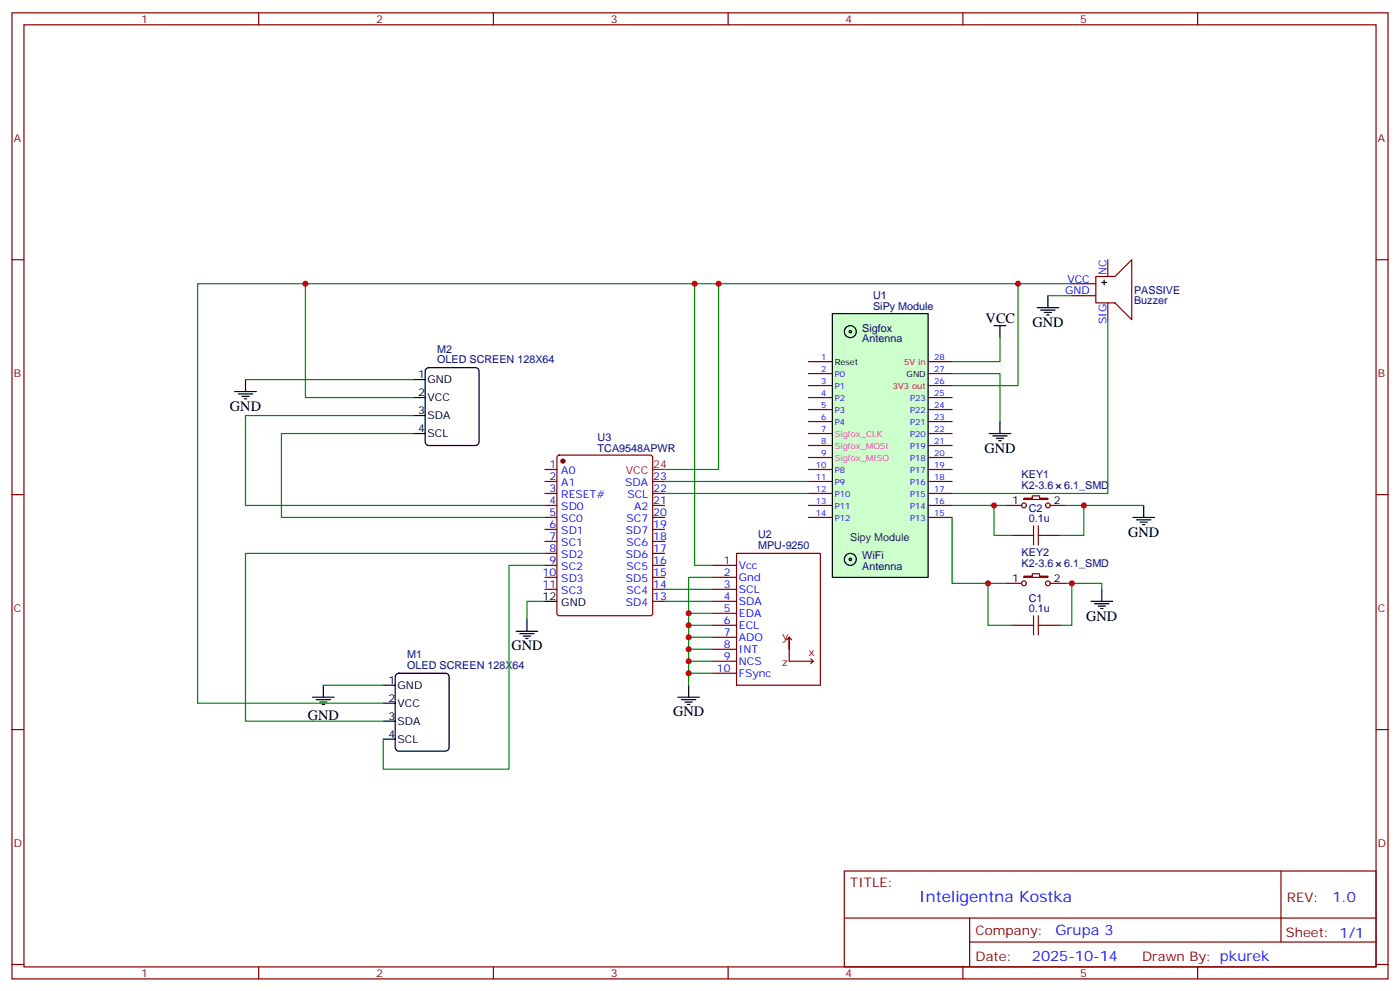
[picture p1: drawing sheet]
<svg xmlns="http://www.w3.org/2000/svg" width="412mm" height="292mm" viewBox="0 0 412 292" stroke-linecap="round" stroke-linejoin="round" font-family="sans-serif">
<g fill="none" stroke="#870000" stroke-width=".35">
<path d="M3.5 3.8h405.4v284.3h-405.4zM7.1 7.3h398.2v277.3h-398.2zM76.2 3.8v3.5M145.3 3.8v3.5M214.5 3.8v3.5M283.6 3.8v3.5M352.8 3.8v3.5M3.5 76.4h3.6M405.3 76.4h3.6M3.5 145.6h3.6M405.3 145.6h3.6M3.5 214.7h3.6"/>
<path d="M405.3 214.7h3.6M248.7 256.4h156.6v28.2h-156.6zM377.3 256.4v20.9M248.7 270.2h156.5M285.6 277.3h119.6M285.6 270.2v14.1M3.5 283.9h3.6M76.2 284.6v3.5M145.3 284.6v3.5M214.5 284.6v3.5M283.6 284.6v3.5M352.8 284.6v3.5"/>
<path d="M405.3 283.9h3.6"/>
</g>
<path d="M245.2 92.3h28.2v77.6h-28.2z" fill="#cfc" stroke="#000" stroke-width=".35"/>
<g fill="none" stroke="#870000" stroke-width=".35">
<path d="M326.3 76.4v5M315.7 83.5h7.1M315.7 87h7.1M322.8 81.4h5.6l5-5v17.7l-5-5h-5.6zM326.3 89.1v5M238.1 106.4h7.1M238.1 110h7.1M238.1 113.5h7.1M238.1 117h7.1M273.4 106.4h7.1M273.4 110h7.1M273.4 113.5h7.1"/>
<path d="M273.4 117h7.1M160.5 138.2h3.5M164.3 134.2l.4-.3h26.9l.6 .5 .1 46.1-.5 .7h-27.1l-.6-.4-.1-46.1zM238.1 120.5h7.1M238.1 124.1h7.1M238.1 127.6h7.1M238.1 131.1h7.1M238.1 134.7h7.1M238.1 138.2h7.1M273.4 120.5h7.1M273.4 124.1h7.1M273.4 127.6h7.1"/>
<path d="M273.4 131.1h7.1M273.4 134.7h7.1M273.4 138.2h7.1M160.5 141.7h3.5M160.5 145.2h3.5M160.5 148.8h3.5M160.5 152.3h3.5M160.5 155.8h3.5M160.5 159.3h3.5M192.3 141.7h3.5M192.3 145.2h3.5M192.3 148.8h3.5"/>
<path d="M192.3 152.3h3.5M192.3 155.8h3.5M192.3 159.3h3.5M238.1 141.7h7.1M238.1 145.2h7.1M238.1 148.8h7.1M238.1 152.3h7.1M273.4 141.7h7.1M273.4 145.2h7.1M273.4 148.8h7.1M273.4 152.3h7.1M296.3 148.8h4.6"/>
<path d="M298.1 157.6h3.5M301.6 146.6h2.5v-.7h2.1v.7h2.5v.4h-7.1zM308.7 157.6h3.5M309.4 148.8h4.6M160.5 166.4h3.5M160.5 169.9h3.5M160.5 173.5h3.5M160.5 162.9h3.5M192.3 166.4h3.5M192.3 169.9h3.5M192.3 173.5h3.5M192.3 177h3.5"/>
<path d="M192.3 162.9h3.5M209.9 166.4h7.1M209.9 169.9h7.1M209.9 173.5h7.1M209.9 177h7.1M217 162.9h24.7v38.8h-24.7zM296.3 171.7h4.6M301.6 169.6h2.5v-.7h2.1v.7h2.5v.3h-7.1zM309.4 171.7h4.6M209.9 180.5h7.1M209.9 184h7.1M209.9 187.6h7.1"/>
<path d="M209.9 191.1h7.1M209.9 194.6h7.1M209.9 198.2h7.1M231.8 188.3l.7-.7 .7 .7M232.5 191.1v-3.5v7h7M238.8 193.9l.7 .7M239.5 194.6l-.7 .7M298.1 184h3.5M308.7 184h3.5"/>
<circle cx="301.6" cy="148.8" r=".71"/>
<circle cx="308.7" cy="148.8" r=".71"/>
<circle cx="301.6" cy="171.7" r=".71"/>
<circle cx="308.7" cy="171.7" r=".71"/>
</g>
<g fill="none" stroke="#000" stroke-width=".35">
<path d="M292.8 95.8h3.5M294.6 95.8v3.6M305.5 90.6h6.4M306.6 91.3h4.2M307.6 92h2.1M308.3 92.7h.7M308.7 87v3.6M324.6 83.1h1.4M325.3 82.4v1.5M69.1 115.3h6.4M70.2 116h4.2M71.3 116.7h2.1"/>
<path d="M72 117.4h.7M72.3 111.7v3.6M121.7 111.7h3.5M121.7 117h3.5M125.5 108.6l.8-.4h13.8l.8 .4 .2 .7v20.8l-.5 .8-.5 .2h-13.8l-.9-.5-.2-.5v-20.8zM121.7 122.3h3.5M121.7 127.6h3.5M291.4 127.6h6.3M292.5 128.3h4.2M293.5 129h2.1M294.2 129.7h.7M294.6 124.1v3.5"/>
<path d="M333.7 152.3h6.4M334.8 153h4.2M335.8 153.7h2.2M336.5 154.4h.8M336.9 148.8v3.5M160.5 177h3.5M321.4 177h6.3M322.4 177.7h4.3M323.5 178.4h2.1M324.2 179.1h.7M324.6 173.5v3.5M116.7 198.6l.8-.4h13.7l.9 .4 .2 .6v20.8l-.5 .9-.6 .2h-13.7l-.9-.5-.2-.6v-20.8z"/>
<path d="M152 185.8h6.4M153.1 186.5h4.2M154.2 187.2h2.1M154.9 187.9h.7M155.2 182.3v3.5M92.1 205.2h6.3M93.1 205.9h4.3M94.2 206.6h2.1M94.9 207.3h.7M95.2 201.7v3.5M112.9 201.7h3.5M112.9 207h3.5"/>
<path d="M112.9 212.3h3.5M112.9 217.6h3.5M199.7 205.2h6.3M200.7 205.9h4.3M201.8 206.6h2.1M202.5 207.3h.7M202.8 201.7v3.5"/>
<circle cx="250.5" cy="97.6" r="1.76"/>
<circle cx="250.5" cy="97.6" r=".35"/>
<circle cx="250.5" cy="164.6" r="1.76"/>
<circle cx="250.5" cy="164.6" r=".35"/>
</g>
<circle cx="165.8" cy="135.7" r=".53" fill="#870000" stroke="#870000" stroke-width=".35"/>
<path d="M192.3 138.2h3.5" fill="none" stroke="#f00" stroke-width=".35"/>
<g fill="none" stroke="#008700" stroke-width=".35">
<path d="M90 83.5h-31.8v123.5h54.7M204.6 83.5v82.9h5.3M211.7 83.5h-121.7v33.5h31.7M294.6 99.4v7h-14.1M299.9 83.5h15.8M308.7 87h7M326.3 94.1v51.1h-45.8M72.3 111.7h49.4M280.5 113.5h19.4v-30h-88.2v54.7h-15.9M280.5 110h14.1v14.1M121.7 122.3h-49.4v26.5h88.2M121.7 127.6h-38.8v24.7h77.6"/>
<path d="M195.8 141.7h42.3M195.8 145.2h42.3M280.5 152.3v19.4h15.8M280.5 148.8h15.8M292.8 148.8v8.8h5.3M314 148.8h22.9M319.3 148.8v8.8h-7.1M160.5 177h-5.3v5.3M160.5 162.9h-88.2v49.4h40.6M160.5 166.4h-10.6v60h-37v-8.8M195.8 173.5h14.1M195.8 177h14.1"/>
<path d="M209.9 169.9h-7.1v31.8M291 171.7v12.3h7.1M314 171.7h10.6v1.8M315.7 171.7v12.3h-3.5M202.8 180.5h7.1M202.8 184h7.1M202.8 187.6h7.1M202.8 191.1h7.1M202.8 194.6h7.1M202.8 198.2h7.1M95.2 201.7h17.7"/>
</g>
<path d="M301.6 157.6h2.8M304.4 154.8v5.6M305.9 154.8v5.6M305.9 157.6h2.8M301.6 184h2.8M304.4 181.2v5.7M305.9 184h2.8M305.9 181.2v5.7" fill="none" stroke="#a10000" stroke-width=".35"/>
<g fill="#c00">
<circle cx="211.7" cy="83.5" r=".88"/>
<circle cx="90" cy="83.5" r=".88"/>
<circle cx="204.6" cy="83.5" r=".88"/>
<circle cx="202.8" cy="180.5" r=".88"/>
<circle cx="202.8" cy="184" r=".88"/>
<circle cx="202.8" cy="187.6" r=".88"/>
<circle cx="202.8" cy="191.1" r=".88"/>
<circle cx="202.8" cy="194.6" r=".88"/>
<circle cx="202.8" cy="198.2" r=".88"/>
<circle cx="299.9" cy="83.5" r=".88"/>
<circle cx="292.8" cy="148.8" r=".88"/>
<circle cx="319.3" cy="148.8" r=".88"/>
<circle cx="291" cy="171.7" r=".88"/>
<circle cx="315.7" cy="171.7" r=".88"/>
</g>
<text font-size="4.6" fill="#00f" x="270.8" y="265.4">Inteligentna Kostka</text>
<g font-size="4.2">
<text x="290.3" y="95.1">VCC</text>
<text x="304.1" y="96.2">GND</text>
<text x="67.7" y="120.9">GND</text>
<text x="290" y="133.2">GND</text>
<text x="332.3" y="157.9">GND</text>
<text x="320" y="182.6">GND</text>
<text x="150.6" y="191.5">GND</text>
<text x="90.7" y="211.9">GND</text>
<text x="198.3" y="210.9">GND</text>
</g>
<g font-size="4.2" fill="#00f">
<text x="392.5" y="265.6">1.0</text>
<text x="310.9" y="275.2">Grupa 3</text>
<text x="304" y="283">2025-10-14</text>
</g>
<g font-size="3.9" fill="#800">
<text x="250.5" y="260.9">TITLE:</text>
<text x="379.1" y="265.6">REV:</text>
<text x="287.4" y="275.1">Company:</text>
<text x="378.7" y="275.8">Sheet: 1/1</text>
<text x="287.4" y="282.8">Date:</text>
<text x="336.4" y="282.9">Drawn By: pkurek</text>
</g>
<g font-size="3.2" fill="#800">
<text x="41.6" y="6.8">1</text>
<text x="110.8" y="6.8">2</text>
<text x="179.9" y="6.8">3</text>
<text x="249.1" y="6.8">4</text>
<text x="318.2" y="6.8">5</text>
<text x="4.1" y="41.9">A</text>
<text x="405.9" y="41.9">A</text>
<text x="4.1" y="111">B</text>
<text x="405.9" y="111">B</text>
<text x="4.1" y="180.2">C</text>
<text x="405.9" y="180.2">C</text>
<text x="230.4" y="188.3">y</text>
<text x="230.4" y="196">z</text>
<text x="238.1" y="193.2">x</text>
<text x="4.1" y="249.3">D</text>
<text x="405.9" y="249.3">D</text>
<text x="41.6" y="287.6">1</text>
<text x="110.8" y="287.6">2</text>
<text x="179.9" y="287.6">3</text>
<text x="249.1" y="287.6">4</text>
<text x="318.2" y="287.6">5</text>
</g>
<g font-size="3.2" fill="#00f">
<text x="314.4" y="83.1">VCC</text>
<text x="326" y="81" transform="rotate(-90 326 81)">NC</text>
<text x="313.7" y="86.7">GND</text>
<text x="326" y="95.5" transform="rotate(-90 326 95.5)">SIG</text>
<text x="161.9" y="137.8">1</text>
<text x="161.9" y="141.4">2</text>
<text x="165.3" y="139.6">A0</text>
<text x="165.3" y="143.1">A1</text>
<text x="184.2" y="143.1">SDA</text>
<text x="192.4" y="141.4">23</text>
<text x="161.9" y="144.9">3</text>
<text x="161.9" y="148.4">4</text>
<text x="165.3" y="146.6">RESET#</text>
<text x="184.8" y="146.6">SCL</text>
<text x="192.4" y="148.4">21</text>
<text x="192.4" y="144.9">22</text>
<text x="161.9" y="151.9">5</text>
<text x="161.9" y="155.5">6</text>
<text x="165.3" y="150.2">SD0</text>
<text x="165.3" y="153.7">SC0</text>
<text x="184.6" y="153.7">SC7</text>
<text x="186.8" y="150.2">A2</text>
<text x="192.4" y="155.5">19</text>
<text x="192.4" y="151.9">20</text>
<text x="161.9" y="159">7</text>
<text x="165.3" y="157.2">SD1</text>
<text x="165.3" y="160.8">SC1</text>
<text x="184.3" y="157.2">SD7</text>
<text x="184.6" y="160.8">SC6</text>
<text x="192.4" y="159">18</text>
<text x="161.9" y="162.5">8</text>
<text x="161.9" y="166.1">9</text>
<text x="165.3" y="164.3">SD2</text>
<text x="165.3" y="167.8">SC2</text>
<text x="184.3" y="164.3">SD6</text>
<text x="184.6" y="167.8">SC5</text>
<text x="192.4" y="166.1">16</text>
<text x="192.4" y="162.5">17</text>
<text x="213.2" y="166.1">1</text>
<text x="217.7" y="167.5">Vcc</text>
<text x="159.8" y="169.6">10</text>
<text x="159.8" y="173.1">11</text>
<text x="165.3" y="171.3">SD3</text>
<text x="184.3" y="171.3">SD5</text>
<text x="192.4" y="173.1">14</text>
<text x="192.4" y="169.6">15</text>
<text x="213.2" y="169.6">2</text>
<text x="213.2" y="173.1">3</text>
<text x="217.7" y="171">Gnd</text>
<text x="165.3" y="174.9">SC3</text>
<text x="184.3" y="178.4">SD4</text>
<text x="184.6" y="174.9">SC4</text>
<text x="192.4" y="176.6">13</text>
<text x="213.2" y="176.6">4</text>
<text x="217.7" y="174.5">SCL</text>
<text x="217.7" y="178">SDA</text>
<text x="213.2" y="180.2">5</text>
<text x="213.2" y="183.7">6</text>
<text x="217.7" y="181.6">EDA</text>
<text x="217.7" y="185.1">ECL</text>
<text x="213.2" y="187.2">7</text>
<text x="213.2" y="190.7">8</text>
<text x="217.7" y="188.6">ADO</text>
<text x="211.2" y="197.8">10</text>
<text x="213.2" y="194.3">9</text>
<text x="217.7" y="192.2">INT</text>
<text x="217.7" y="195.7">NCS</text>
<text x="217.7" y="199.2">FSync</text>
</g>
<g font-size="3.2" fill="#000080">
<text x="257.2" y="88.1">U1</text>
<text x="334.1" y="89.6">Buzzer</text>
<text x="334.1" y="86.4">PASSIVE</text>
<text x="257.2" y="91.3">SiPy Module</text>
<text x="254" y="97.6">Sigfox</text>
<text x="254" y="100.8">Antenna</text>
<text x="128.8" y="107">OLED SCREEN 128X64</text>
<text x="128.8" y="103.8">M2</text>
<text x="176.1" y="129.7">U3</text>
<text x="176.1" y="132.9">TCA9548APWR</text>
<text x="300.9" y="140.8">KEY1</text>
<text x="300.9" y="144">K2-3.6</text>
<text x="313.5" y="144">6.1_SMD</text>
<text x="303" y="153.7">0.1u</text>
<text x="303" y="150.6">C2</text>
<text x="223.3" y="161.6">MPU-9250</text>
<text x="223.3" y="158.5">U2</text>
<text x="254" y="164.6">WiFi</text>
<text x="254" y="167.8">Antenna</text>
<text x="300.9" y="166.9">K2-3.6</text>
<text x="300.9" y="163.8">KEY2</text>
<text x="313.5" y="166.9">6.1_SMD</text>
<text x="303" y="177.1">C1</text>
<text x="303" y="180.2">0.1u</text>
<text x="120" y="196.9">OLED SCREEN 128X64</text>
<text x="120" y="193.7">M1</text>
</g>
<g font-size="3.2">
<text x="123.2" y="111.4">1</text>
<text x="125.9" y="112.8">GND</text>
<text x="123.2" y="116.7">2</text>
<text x="125.9" y="118.1">VCC</text>
<text x="123.2" y="122">3</text>
<text x="125.9" y="123.4">SDA</text>
<text x="123.2" y="127.2">4</text>
<text x="125.9" y="128.7">SCL</text>
<text x="298.2" y="148.4">1</text>
<text x="310.4" y="148.4">2</text>
<text x="298.2" y="171.3">1</text>
<text x="310.4" y="171.3">2</text>
<text x="159.8" y="176.6">12</text>
<text x="165.3" y="178.4">GND</text>
<text x="114.4" y="201.3">1</text>
<text x="117.1" y="202.7">GND</text>
<text x="114.4" y="206.6">2</text>
<text x="117.1" y="208">VCC</text>
<text x="114.4" y="211.9">3</text>
<text x="117.1" y="213.3">SDA</text>
<text x="114.4" y="217.2">4</text>
<text x="117.1" y="218.6">SCL</text>
</g>
<g font-size="3.2" fill="#f00">
<text x="192.4" y="137.8">24</text>
<text x="184.4" y="139.6">VCC</text>
</g>
<text font-size="3.2" fill="#333" x="250.5" y="159.3">Sipy Module</text>
<g font-size="2.5" fill="#00f">
<text x="241.8" y="106.1">1</text>
<text x="275.2" y="106.1">28</text>
<text x="241.8" y="109.6">2</text>
<text x="241.8" y="113.1">3</text>
<text x="245.9" y="111">P0</text>
<text x="275.2" y="109.6">27</text>
<text x="275.2" y="113.1">26</text>
<text x="241.8" y="116.7">4</text>
<text x="245.9" y="114.5">P1</text>
<text x="245.9" y="118.1">P2</text>
<text x="268.1" y="118.1">P23</text>
<text x="275.2" y="116.7">25</text>
<text x="241.8" y="120.2">5</text>
<text x="241.8" y="123.7">6</text>
<text x="245.9" y="121.6">P3</text>
<text x="245.9" y="125.1">P4</text>
<text x="268.1" y="121.6">P22</text>
<text x="268.1" y="125.1">P21</text>
<text x="275.2" y="120.2">24</text>
<text x="275.2" y="123.7">23</text>
<text x="241.8" y="127.2">7</text>
<text x="241.8" y="130.8">8</text>
<text x="268.1" y="128.7">P20</text>
<text x="275.2" y="127.2">22</text>
<text x="275.2" y="130.8">21</text>
<text x="240.3" y="137.8">10</text>
<text x="241.8" y="134.3">9</text>
<text x="268.1" y="132.2">P19</text>
<text x="268.1" y="135.7">P18</text>
<text x="275.2" y="134.3">20</text>
<text x="275.2" y="137.8">19</text>
<text x="240.3" y="141.4">11</text>
<text x="245.9" y="139.2">P8</text>
<text x="245.9" y="142.8">P9</text>
<text x="268.1" y="142.8">P16</text>
<text x="268.1" y="139.2">P17</text>
<text x="275.2" y="141.4">18</text>
<text x="240.3" y="144.9">12</text>
<text x="240.3" y="148.4">13</text>
<text x="245.9" y="146.3">P10</text>
<text x="245.9" y="149.8">P11</text>
<text x="268.1" y="146.3">P15</text>
<text x="268.1" y="149.8">P14</text>
<text x="275.2" y="144.9">17</text>
<text x="275.2" y="148.4">16</text>
<text x="240.3" y="151.9">14</text>
<text x="245.9" y="153.4">P12</text>
<text x="268.1" y="153.4">P13</text>
<text x="275.2" y="151.9">15</text>
</g>
<g font-size="2.5">
<text x="245.9" y="107.5">Reset</text>
<text x="267" y="111">GND</text>
</g>
<g font-size="2.5" fill="#f00">
<text x="266.3" y="107.5">5V in</text>
<text x="263" y="114.5">3V3 out</text>
</g>
<g font-size="2.5" fill="#f0f">
<text x="245.9" y="128.7">Sigfox_CLK</text>
<text x="245.9" y="132.2">Sigfox_MOSI</text>
<text x="245.9" y="135.7">Sigfox_MISO</text>
</g>
</svg>
